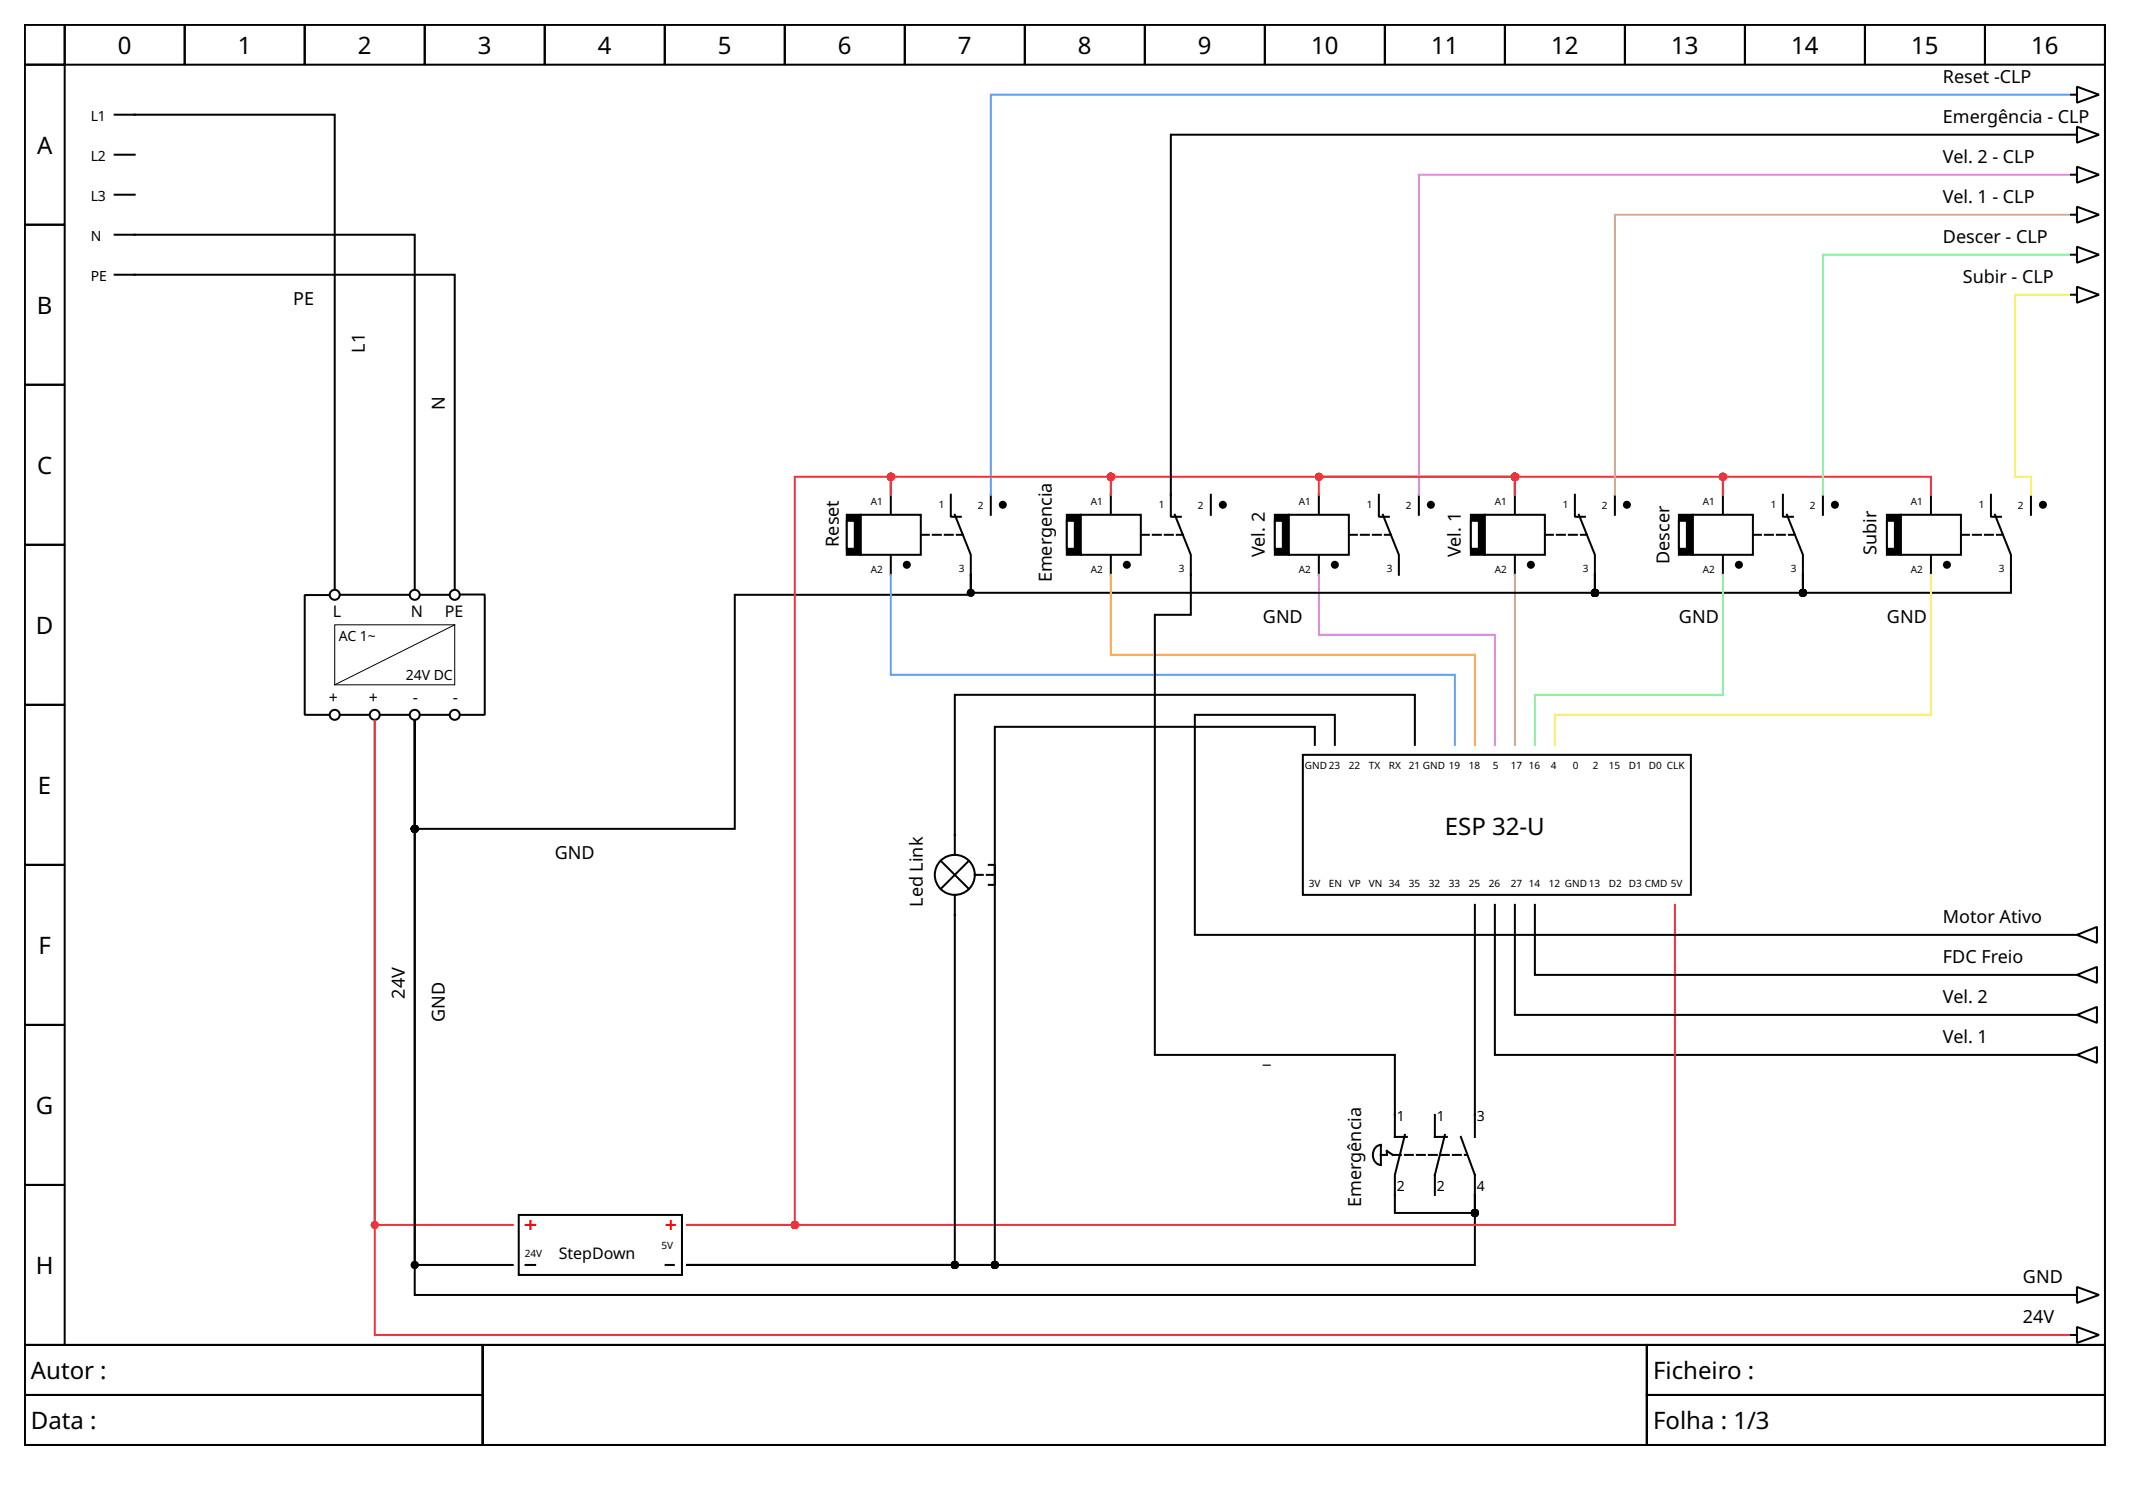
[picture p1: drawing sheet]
<svg xmlns="http://www.w3.org/2000/svg" width="297mm" height="210mm" viewBox="0 0 297 210" stroke-linecap="round" stroke-linejoin="round" font-family="sans-serif">
<g fill="none" stroke="#000" stroke-width=".28">
<path d="M3.4 3.4h290v184.1h-290zM3.4 3.4h5.6v5.6h-5.6zM3.4 9h5.6v22.3h-5.6zM9 3.4h16.7v5.6h-16.7zM25.7 3.4h16.8v5.6h-16.8zM42.5 3.4h16.7v5.6h-16.7zM59.2 3.4h16.7v5.6h-16.7zM75.9 3.4h16.8v5.6h-16.8zM92.7 3.4h16.7v5.6h-16.7zM109.4 3.4h16.7v5.6h-16.7zM126.1 3.4h16.7v5.6h-16.7zM142.8 3.4h16.8v5.6h-16.8z"/>
<path d="M159.6 3.4h16.7v5.6h-16.7zM176.3 3.4h16.7v5.6h-16.7zM193 3.4h16.8v5.6h-16.8zM209.8 3.4h16.7v5.6h-16.7zM226.5 3.4h16.7v5.6h-16.7zM243.2 3.4h16.8v5.6h-16.8zM260 3.4h16.7v5.6h-16.7zM276.7 3.4h16.7v5.6h-16.7zM3.4 31.3h5.6v22.3h-5.6zM3.4 53.6h5.6v22.3h-5.6zM3.4 75.9h5.6v22.3h-5.6zM183.8 69v11.1"/>
<path d="M192.8 71.7l2.2 5.6v2.8M3.4 98.2h5.6v22.3h-5.6zM3.4 120.5h5.6v22.3h-5.6zM3.4 142.8h5.6v22.4h-5.6zM3.4 165.2h5.6v22.3h-5.6zM3.4 187.5h290v13.9h-290zM3.4 187.5h63.9v6.9h-63.9zM3.4 194.4h63.9v7h-63.9zM67.3 187.5h162.3v13.9h-162.3zM229.6 187.5h63.8v6.9h-63.8zM229.6 194.4h63.8v7h-63.8z"/>
</g>
<g fill="#000" stroke="#000" stroke-width=".28">
<path d="M177.7 71.7h2v5.6h-2z" fill-rule="evenodd"/>
<circle cx="186.1" cy="78.7" r=".42"/>
<circle cx="199.4" cy="70.4" r=".42"/>
</g>
<path d="M188 74.5h5.9" fill="none" stroke="#000" stroke-width=".28" stroke-dasharray="1.1 .6"/>
<path d="M179.7 71.7h8.3v5.6h-8.3z" fill-rule="evenodd" fill="#fff" stroke="#000" stroke-width=".28"/>
<path d="M197.8 69v2.7" fill="none" stroke="#000" stroke-width=".28"/>
<path d="M177.7 72.6h1.1v3.9h-1.1z" fill-rule="evenodd" fill="#fff" stroke="#000" stroke-width=".28"/>
<path d="M289.5 40l3.1 1.1-3.1 1.1zM288.7 41.1h.8M154.8 69v11.1M163.8 71.7l2.2 5.6v2.8M192.2 69v3h1.4M288.7 135.9h.8M289.5 135.9l2.8-1.1v2.2z" fill="none" stroke="#000" stroke-width=".28"/>
<g fill="#000" stroke="#000" stroke-width=".28">
<path d="M148.7 71.7h2v5.6h-2z" fill-rule="evenodd"/>
<circle cx="157.1" cy="78.7" r=".42"/>
<circle cx="170.5" cy="70.4" r=".42"/>
</g>
<path d="M159 74.5h5.9" fill="none" stroke="#000" stroke-width=".28" stroke-dasharray="1.1 .6"/>
<path d="M150.7 71.7h8.3v5.6h-8.3z" fill-rule="evenodd" fill="#fff" stroke="#000" stroke-width=".28"/>
<path d="M168.8 69v2.7" fill="none" stroke="#000" stroke-width=".28"/>
<path d="M148.7 72.6h1.1v3.9h-1.1z" fill-rule="evenodd" fill="#fff" stroke="#000" stroke-width=".28"/>
<path d="M288.7 18.8h.8M289.5 17.7l3.1 1.1-3.1 1.1zM163.2 69v3h1.4M211.2 69v11.1M220.1 71.7l2.2 5.6v2.8" fill="none" stroke="#000" stroke-width=".28"/>
<g fill="#000" stroke="#000" stroke-width=".28">
<path d="M205 71.7h2v5.6h-2z" fill-rule="evenodd"/>
<circle cx="213.4" cy="78.7" r=".42"/>
<circle cx="226.8" cy="70.4" r=".42"/>
</g>
<path d="M215.3 74.5h5.9" fill="none" stroke="#000" stroke-width=".28" stroke-dasharray="1.1 .6"/>
<path d="M207 71.7h8.3v5.6h-8.3z" fill-rule="evenodd" fill="#fff" stroke="#000" stroke-width=".28"/>
<path d="M225.1 69v2.7" fill="none" stroke="#000" stroke-width=".28"/>
<path d="M205 72.6h1.1v3.9h-1.1z" fill-rule="evenodd" fill="#fff" stroke="#000" stroke-width=".28"/>
<path d="M219.5 69v3h1.4M269.2 69v11.1M278.1 71.7l2.2 5.6v2.8" fill="none" stroke="#000" stroke-width=".28"/>
<g fill="#000" stroke="#000" stroke-width=".28">
<path d="M263 71.7h2v5.6h-2z" fill-rule="evenodd"/>
<circle cx="271.4" cy="78.7" r=".42"/>
<circle cx="284.8" cy="70.4" r=".42"/>
</g>
<path d="M273.3 74.5h5.9" fill="none" stroke="#000" stroke-width=".28" stroke-dasharray="1.1 .6"/>
<path d="M265 71.7h8.3v5.6h-8.3z" fill-rule="evenodd" fill="#fff" stroke="#000" stroke-width=".28"/>
<path d="M283.1 69v2.7" fill="none" stroke="#000" stroke-width=".28"/>
<path d="M263 72.6h1.1v3.9h-1.1z" fill-rule="evenodd" fill="#fff" stroke="#000" stroke-width=".28"/>
<path d="M288.7 13.2h.8M289.5 12.1l3.1 1.1-3.1 1.1zM240.2 69v11.1M249.1 71.7l2.2 5.6v2.8M277.5 69v3h1.4" fill="none" stroke="#000" stroke-width=".28"/>
<g fill="#000" stroke="#000" stroke-width=".28">
<path d="M234 71.7h2v5.6h-2z" fill-rule="evenodd"/>
<circle cx="242.4" cy="78.7" r=".42"/>
<circle cx="255.8" cy="70.4" r=".42"/>
</g>
<path d="M244.3 74.5h5.9" fill="none" stroke="#000" stroke-width=".28" stroke-dasharray="1.1 .6"/>
<path d="M236 71.7h8.3v5.6h-8.3z" fill-rule="evenodd" fill="#fff" stroke="#000" stroke-width=".28"/>
<path d="M254.1 69v2.7" fill="none" stroke="#000" stroke-width=".28"/>
<path d="M234 72.6h1.1v3.9h-1.1z" fill-rule="evenodd" fill="#fff" stroke="#000" stroke-width=".28"/>
<path d="M124.2 69v11.1M133.1 71.7l2.2 5.6v2.8M248.5 69v3h1.4" fill="none" stroke="#000" stroke-width=".28"/>
<g fill="#000" stroke="#000" stroke-width=".28">
<path d="M118 71.7h2v5.6h-2z" fill-rule="evenodd"/>
<circle cx="126.4" cy="78.7" r=".42"/>
<circle cx="139.8" cy="70.4" r=".42"/>
</g>
<path d="M128.3 74.5h5.9" fill="none" stroke="#000" stroke-width=".28" stroke-dasharray="1.1 .6"/>
<path d="M120 71.7h8.3v5.6h-8.3z" fill-rule="evenodd" fill="#fff" stroke="#000" stroke-width=".28"/>
<path d="M138.1 69v2.7" fill="none" stroke="#000" stroke-width=".28"/>
<path d="M118 72.6h1.1v3.9h-1.1z" fill-rule="evenodd" fill="#fff" stroke="#000" stroke-width=".28"/>
<g fill="none" stroke="#000" stroke-width=".28">
<path d="M16 16h30.7v66.1M288.4 18.8h-125.2v50.2M16 38.3h47.4v43.8M16 32.7h41.8v49.4M16 27.1h2.8M16 21.6h2.8M288.7 29.9h.8M288.7 24.4h.8M288.7 35.5h.8M289.5 28.8l3.1 1.1-3.1 1.1zM289.5 23.2l3.1 1.2-3.1 1.1zM289.5 34.4l3.1 1.1-3.1 1.1z"/>
<path d="M132.5 69v3h1.4M45.8 82.9h-3.3v16.7h3.3M47.4 82.9h9.6M47.5 99.6h3.9M53.1 99.6h3.9M58.6 99.6h3.9M58.6 82.9h3.9M64.2 82.9h3.4v16.7h-3.4M166 80.1v5.6h-5v61.3h33.4v11.5h1.7M280.3 80.1v2.5h-29v-2.5v2.5h-29v-2.5v2.5h-87v-2.5v2.8h-32.9v32.6h-44.6v-15M57.8 100.5v75.8h13.7M57.8 100.5v80h230.6"/>
<path d="M131.1 120l3.9 3.9M135 120l-3.9 3.9M181.6 105.2h54.1v19.5h-54.1zM183.3 103.8v-2.5h-44.6v75h-42.9M186.1 103.8v-4.2h-19.6v30.7h121.9M197.2 103.8v-7h-64.1v22.3M133.1 124.7v51.6h-37.3M137.8 120.5h.9v2.8h-.9M205.6 126.1v32.4M208.4 126.1v20.9h80M211.2 126.1v15.4h77.2M213.9 126.1v9.8h74.5"/>
<path d="M288.7 130.3h.8M289.5 130.3l2.8-1.1v2.2zM191.8 159.8l.7-.2v2.8a1.47 1.47 0 0 1-.7-2.6zM195.8 158.2l-1.4 5.6v5.3h11.2v-2.6M200 155.4v3.1h1.7M201.4 158.2l-1.4 5.6v2.7M203.6 158.5l2 5.3v2.7M288.7 141.5h.8M288.7 147h.8M289.5 141.5l2.8-1.2v2.3zM289.5 147l2.8-1.1v2.2zM72.3 169.3h22.8v8.4h-22.8z"/>
<path d="M73.3 176.3h1.3M92.8 176.3h1.1M192.5 161h.8v-.6l.9 .6M205.6 166.5v9.8h-109.8M289.5 179.4l3.1 1.1-3.1 1.1zM288.7 180.5h.8M288.7 186.1h.8M289.5 184.9l3.1 1.2-3.1 1.1z"/>
<circle cx="46.7" cy="82.9" r=".7"/>
<circle cx="46.7" cy="99.6" r=".7"/>
<circle cx="52.2" cy="99.6" r=".7"/>
<circle cx="57.8" cy="82.9" r=".7"/>
<circle cx="57.8" cy="99.6" r=".7"/>
<circle cx="63.4" cy="82.9" r=".7"/>
<circle cx="63.4" cy="99.6" r=".7"/>
<circle cx="133.1" cy="121.9" r="2.79"/>
</g>
<path d="M46.7 87.1h16.7v8.3h-16.7zM63.4 87.1l-16.7 8.3" fill="none" stroke="#000" stroke-width=".14"/>
<path d="M73.3 170.7h1.3M73.9 170.2v1.1M92.9 170.7h1.2M93.5 170.2v1.1" fill="none" stroke="#f00" stroke-width=".28"/>
<path d="M135.9 121.9h2.8M194.2 161h10.3" fill="none" stroke="#000" stroke-width=".28" stroke-dasharray="1.1 .6"/>
<path d="M288.4 13.2h-150.3v55.8M124.2 80.1v14h78.6v9.7" fill="none" stroke="#62a0ea" stroke-width=".28"/>
<g fill="#000" stroke="#000" stroke-width=".28">
<circle cx="135.3" cy="82.6" r=".42"/>
<circle cx="222.3" cy="82.6" r=".42"/>
<circle cx="251.3" cy="82.6" r=".42"/>
<circle cx="57.8" cy="115.5" r=".42"/>
<circle cx="57.8" cy="176.3" r=".42"/>
<circle cx="133.1" cy="176.3" r=".42"/>
<circle cx="138.7" cy="176.3" r=".42"/>
<circle cx="205.6" cy="169.1" r=".42"/>
</g>
<path d="M183.8 69v-2.5h27.4v2.5M211.2 69v-2.5h29v2.5v-2.5h29v2.5M211.2 69v-2.5h-56.4v2.5v-2.5h-30.6v2.5v-2.5h-13.4v104.2h-15h137.7v-44.6M71.5 170.7h-19.3v-70.2v85.6h236.2" fill="none" stroke="#ed333b" stroke-width=".28"/>
<g fill="#ed333b" stroke="#ed333b" stroke-width=".28">
<circle cx="240.2" cy="66.5" r=".42"/>
<circle cx="124.2" cy="66.5" r=".42"/>
<circle cx="154.8" cy="66.5" r=".42"/>
<circle cx="211.2" cy="66.5" r=".42"/>
<circle cx="52.2" cy="170.7" r=".42"/>
<circle cx="110.8" cy="170.7" r=".42"/>
<circle cx="183.8" cy="66.5" r=".42"/>
</g>
<path d="M288.4 41.1h-7.5v25.4h2.2v2.5M269.2 80.1v19.5h-52.5v4.2" fill="none" stroke="#f9f06b" stroke-width=".28"/>
<path d="M288.4 24.4h-90.6v44.6M183.8 80.1v8.4h24.6v15.3" fill="none" stroke="#dc8add" stroke-width=".28"/>
<path d="M288.4 35.5h-34.3v33.5M240.2 80.1v16.7h-26.3v7" fill="none" stroke="#8ff0a4" stroke-width=".28"/>
<path d="M288.4 29.9h-63.3v39.1M211.2 80.1v23.7" fill="none" stroke="#cdab8f" stroke-width=".28"/>
<path d="M154.8 80.1v11.2h50.8v12.5" fill="none" stroke="#ffa348" stroke-width=".28"/>
<g font-size="3.3">
<text x="16.4" y="7.5">0</text>
<text x="33.2" y="7.5">1</text>
<text x="49.9" y="7.5">2</text>
<text x="66.6" y="7.5">3</text>
<text x="83.3" y="7.5">4</text>
<text x="100.1" y="7.5">5</text>
<text x="116.8" y="7.5">6</text>
<text x="133.5" y="7.5">7</text>
<text x="150.3" y="7.5">8</text>
<text x="167" y="7.5">9</text>
<text x="182.8" y="7.5">10</text>
<text x="199.5" y="7.5">11</text>
<text x="216.2" y="7.5">12</text>
<text x="232.9" y="7.5">13</text>
<text x="249.7" y="7.5">14</text>
<text x="266.4" y="7.5">15</text>
<text x="283.1" y="7.5">16</text>
<text x="5.2" y="21.4">A</text>
<text x="5.1" y="43.7">B</text>
<text x="5.2" y="66">C</text>
<text x="5" y="88.3">D</text>
<text x="5.3" y="110.6">E</text>
<text x="201.4" y="116.4">ESP 32-U</text>
<text x="5.4" y="132.9">F</text>
<text x="5" y="155.3">G</text>
<text x="5" y="177.6">H</text>
<text x="4.3" y="192.2">Autor :</text>
<text x="230.4" y="192.2">Ficheiro :</text>
<text x="4.3" y="199.2">Data :</text>
<text x="230.4" y="199.2">Folha : 1/3</text>
</g>
<g font-size="2.5">
<text x="270.8" y="11.5">Reset -CLP</text>
<text x="270.8" y="17.1">Emergência - CLP</text>
<text x="270.8" y="22.7">Vel. 2 - CLP</text>
<text x="270.8" y="28.3">Vel. 1 - CLP</text>
<text x="270.8" y="33.8">Descer - CLP</text>
<text x="273.6" y="39.4">Subir - CLP</text>
<text x="40.9" y="42.5">PE</text>
<text x="50.8" y="49.1" transform="rotate(-90 50.8 49.1)">L1</text>
<text x="62" y="57.1" transform="rotate(-90 62 57.1)">N</text>
<text x="116.9" y="76.2" transform="rotate(-90 116.9 76.2)">Reset</text>
<text x="176.3" y="77.6" transform="rotate(-90 176.3 77.6)">Vel. 2</text>
<text x="203.6" y="77.6" transform="rotate(-90 203.6 77.6)">Vel. 1</text>
<text x="261.6" y="77.4" transform="rotate(-90 261.6 77.4)">Subir</text>
<text x="146.6" y="81.2" transform="rotate(-90 146.6 81.2)">Emergencia</text>
<text x="232.7" y="78.6" transform="rotate(-90 232.7 78.6)">Descer</text>
<text x="176" y="86.8">GND</text>
<text x="234" y="86.8">GND</text>
<text x="263" y="86.8">GND</text>
<text x="77.3" y="119.7">GND</text>
<text x="128.6" y="126.4" transform="rotate(-90 128.6 126.4)">Led Link</text>
<text x="270.8" y="128.6">Motor Ativo</text>
<text x="270.8" y="134.2">FDC Freio</text>
<text x="56.4" y="139.2" transform="rotate(-90 56.4 139.2)">24V</text>
<text x="62" y="142.4" transform="rotate(-90 62 142.4)">GND</text>
<text x="270.8" y="139.8">Vel. 2</text>
<text x="176" y="148.1">_</text>
<text x="270.8" y="145.4">Vel. 1</text>
<text x="189.8" y="168.2" transform="rotate(-90 189.8 168.2)">Emergência</text>
<text x="282" y="178.8">GND</text>
<text x="282" y="184.4">24V</text>
</g>
<g font-size="2.2">
<text x="46.4" y="86">L</text>
<text x="57.3" y="86">N</text>
<text x="62" y="86">PE</text>
<text x="45.8" y="98">+</text>
<text x="51.4" y="98">+</text>
<text x="57.5" y="98">-</text>
<text x="63.1" y="98">-</text>
<text x="77.9" y="175.5">StepDown</text>
</g>
<g font-size="2">
<text x="12.6" y="16.8">L1</text>
<text x="12.6" y="22.4">L2</text>
<text x="12.6" y="28">L3</text>
<text x="12.6" y="33.6">N</text>
<text x="12.6" y="39.1">PE</text>
<text x="47.2" y="89.3">AC 1~</text>
<text x="56.6" y="94.7">24V DC</text>
<text x="194.7" y="156.2">1</text>
<text x="200.3" y="156.2">1</text>
<text x="205.9" y="156.2">3</text>
<text x="194.7" y="166">2</text>
<text x="200.3" y="166">2</text>
<text x="205.9" y="166">4</text>
</g>
<g font-size="1.4">
<text x="121.4" y="70.4">A1</text>
<text x="130.9" y="70.8">1</text>
<text x="136.3" y="70.9">2</text>
<text x="152" y="70.4">A1</text>
<text x="161.5" y="70.8">1</text>
<text x="167" y="70.9">2</text>
<text x="181" y="70.4">A1</text>
<text x="190.5" y="70.8">1</text>
<text x="196" y="70.9">2</text>
<text x="208.4" y="70.4">A1</text>
<text x="217.8" y="70.8">1</text>
<text x="223.3" y="70.9">2</text>
<text x="237.4" y="70.4">A1</text>
<text x="246.8" y="70.8">1</text>
<text x="252.3" y="70.9">2</text>
<text x="266.4" y="70.4">A1</text>
<text x="275.8" y="70.8">1</text>
<text x="281.3" y="70.9">2</text>
<text x="121.4" y="79.8">A2</text>
<text x="133.6" y="79.7">3</text>
<text x="152" y="79.8">A2</text>
<text x="164.3" y="79.7">3</text>
<text x="181" y="79.8">A2</text>
<text x="193.3" y="79.7">3</text>
<text x="208.4" y="79.8">A2</text>
<text x="220.6" y="79.7">3</text>
<text x="237.4" y="79.8">A2</text>
<text x="249.6" y="79.7">3</text>
<text x="266.4" y="79.8">A2</text>
<text x="278.6" y="79.7">3</text>
<text x="181.9" y="107.2">GND 23</text>
<text x="188" y="107.2">22</text>
<text x="190.8" y="107.2">TX</text>
<text x="193.6" y="107.2">RX</text>
<text x="196.4" y="107.2">21 GND 19</text>
<text x="204.7" y="107.2">18</text>
<text x="208.1" y="107.2">5</text>
<text x="210.6" y="107.2">17</text>
<text x="213.1" y="107.2">16</text>
<text x="216.2" y="107.2">4</text>
<text x="219.2" y="107.2">0</text>
<text x="222" y="107.2">2</text>
<text x="224.3" y="107.2">15</text>
<text x="227.1" y="107.2">D1 D0 CLK</text>
<text x="182.4" y="123.6">3V</text>
<text x="185.2" y="123.6">EN VP</text>
<text x="190.8" y="123.6">VN 34</text>
<text x="196.4" y="123.6">35</text>
<text x="199.2" y="123.6">32</text>
<text x="202" y="123.6">33</text>
<text x="204.7" y="123.6">25</text>
<text x="207.5" y="123.6">26</text>
<text x="210.6" y="123.6">27</text>
<text x="213.1" y="123.6">14</text>
<text x="215.9" y="123.6">12 GND 13</text>
<text x="224.3" y="123.6">D2 D3 CMD 5V</text>
<text x="73.1" y="175.2">24V</text>
<text x="92.2" y="174.1">5V</text>
</g>
</svg>
